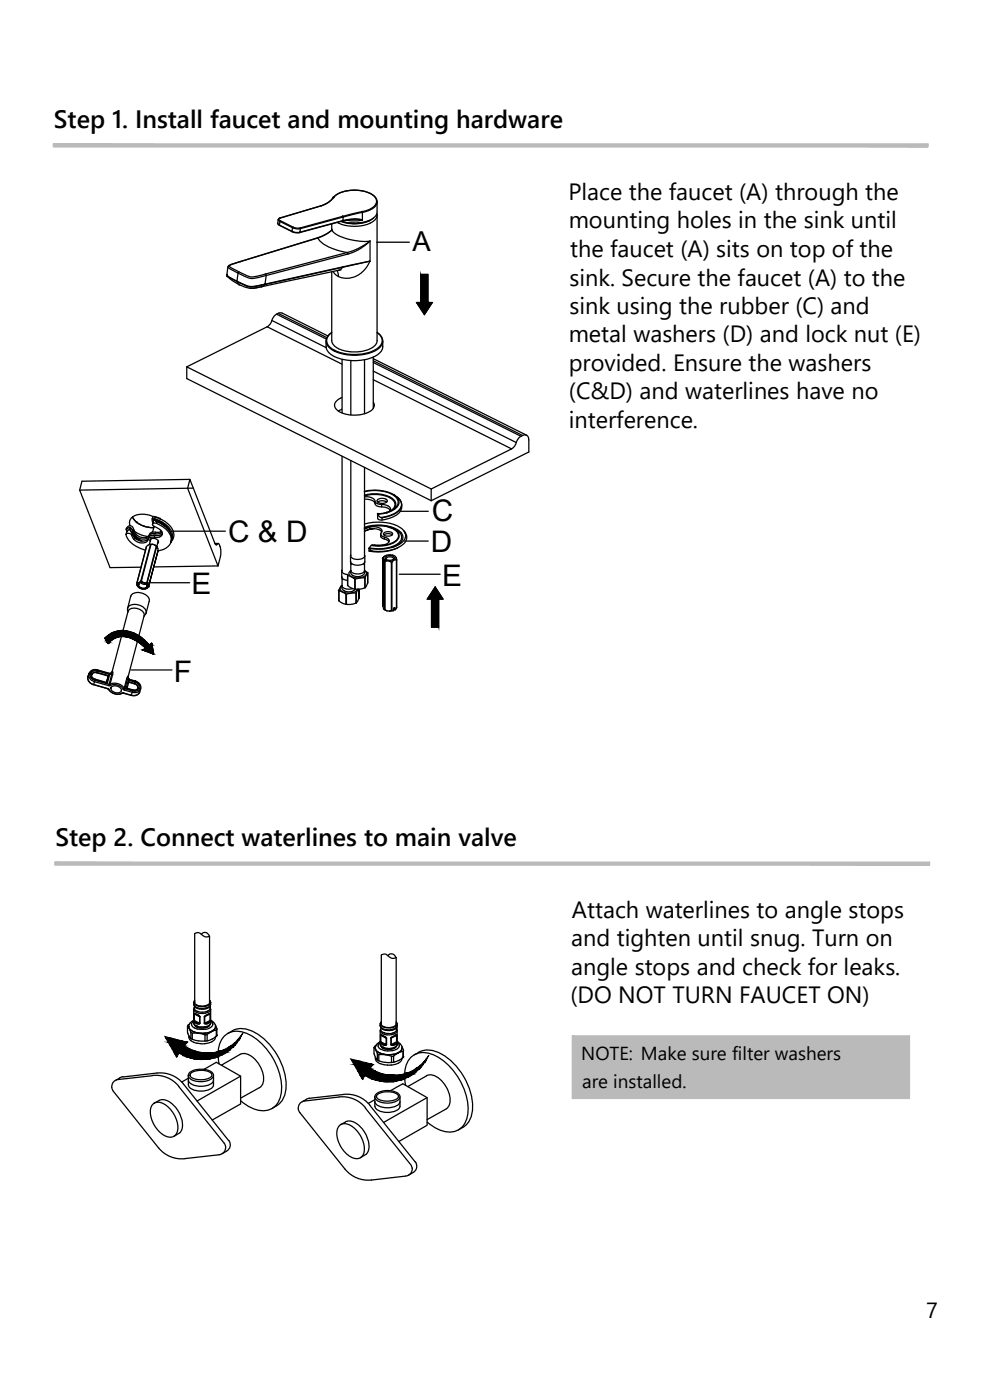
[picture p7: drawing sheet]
<svg xmlns="http://www.w3.org/2000/svg" width="148mm" height="210mm" viewBox="0 0 148 210" stroke-linecap="round" stroke-linejoin="round" font-family="sans-serif">
<!-- layer: 0 -->
<g fill="#bababa" stroke="#bababa" stroke-width=".15">
<path d="M8 21.6l131 .4v-.4zM8 21.6l131 .4h-131z"/>
<path d="M8.2 129.3l131.1 .4v-.4zM8.2 129.3l131.1 .4h-131.1z"/>
<path d="M85.7 155.3l50.5 9.4v-9.4zM85.7 155.3l50.5 9.4h-50.5z"/>
</g>
<path d="M8 21.6h131v.4h-131zM8.2 129.3h131.1v.4h-131.1zM85.7 155.3h50.5v9.4h-50.5z" fill="none" stroke="#bababa" stroke-width=".19"/>
<g fill="#000" stroke="#000" stroke-width=".15">
<path d="M62.4 45.4h2.4l-1.2 1.8zM18.1 94.5h.5zM21.8 97.2h1.1zM22.6 96.5h.1zM22.9 98h.1zM65.2 88l1.2 1.8h-2.4zM24.7 155.4l1.1 .3h-1zM26.4 158.4h.1zM29 158.7h2.6l-.4 .1zM36.4 154.8l-.4 .6zM52.5 158.8l1.1 .2h-.9zM64.3 158.2l-.4 .6z"/>
<path d="M54.3 161.8h.1zM56.8 162.1h2.6l-.3 .1z"/>
<path d="M63 41.1l1.1 4.3v-4.3zM63 41.1l1.1 4.3h-1.1z"/>
<path d="M16.2 96.4h.1zM16.2 96.4v.1z"/>
<path d="M16.1 96.3l.2 .1v-.1zM16.1 96.3l.2 .1z"/>
<path d="M16.1 96.3h.3zM16.1 96.3h.2z"/>
<path d="M15.9 96l.5 .3 .3-.3zM15.9 96l.5 .3h-.3z"/>
<path d="M15.9 96h.9zM15.9 96h.8z"/>
<path d="M15.8 95.8l1 .2 .2-.2zM15.8 95.8l1 .2h-.9z"/>
<path d="M15.7 95.7h1.4zM15.7 95.7l1.3 .1zM15.8 95.8h1.2zM15.8 95.8h1.2z"/>
<path d="M15.7 95.7h1.5zM15.7 95.7h1.5zM15.7 95.7h1.5zM15.7 95.7h1.5z"/>
<path d="M15.7 95.7h1.5zM15.7 95.7h1.4z"/>
<path d="M15.7 95.7h1.6zM15.7 95.7h1.5z"/>
<path d="M15.8 95.6h1.6zM15.8 95.6l1.5 .1h-1.6z"/>
<path d="M15.9 95.6h1.6zM15.8 95.6h1.6z"/>
<path d="M15.9 95.5h1.8zM15.9 95.6h1.6z"/>
<path d="M16 95.4h2.1zM16 95.4h2.5z"/>
<path d="M16 95.4h2.1zM16 95.4l1.7 .1h-1.8z"/>
<path d="M18.1 94.5l.9 .1zM17.7 94.6h1.3z"/>
<path d="M17.7 94.6h1.3zM17.7 94.6h1.3z"/>
<path d="M17.7 94.6l1.8 .1-.5-.1zM17.3 94.7l.4-.1 1.8 .1z"/>
<path d="M17.3 94.7h2.2zM17.2 94.7h2.3z"/>
<path d="M17.2 94.7l2.7 .1-.4-.1zM16.9 94.8l.3-.1 2.7 .1z"/>
<path d="M16.9 94.8l3.1 .1zM16.8 94.9h3.2z"/>
<path d="M16.8 94.9l3.5 .1-.3-.1zM16.6 95l.2-.1 3.5 .1z"/>
<path d="M16.6 95l3.7 .1zM16.5 95.1h3.8z"/>
<path d="M16.5 95.1l4.1 .1-.3-.1zM16.3 95.2l.2-.1 4.1 .1z"/>
<path d="M16.3 95.2h4.3zM16.3 95.2h4.3z"/>
<path d="M16.3 95.2l4.5 .2-.2-.2zM16.1 95.4l.2-.2 4.5 .2z"/>
<path d="M16.1 95.4h4.8zM16 95.4h4.9z"/>
<path d="M18.5 95.4l2.5 .1zM18.5 95.4l2.5 .1z"/>
<path d="M18.7 95.5h2.3zM18.7 95.5h2.3z"/>
<path d="M18.8 95.5h2.3h-.1zM18.8 95.5h2.3z"/>
<path d="M19.2 95.5l2.1 .1-.2-.1zM19.2 95.5l2.1 .1h-1.8z"/>
<path d="M19.5 95.6l1.8 .1zM19.5 95.6l1.8 .1z"/>
<path d="M19.6 95.7l1.8 .1-.1-.1zM19.6 95.7l1.8 .1h-1.5z"/>
<path d="M19.9 95.8l1.7 .1-.2-.1zM19.9 95.8l1.7 .1h-1.5z"/>
<path d="M20.1 95.9h1.5zM20.1 95.9h1.5z"/>
<path d="M20.2 95.9l1.6 .2-.2-.2zM20.2 95.9l1.6 .2h-1.3z"/>
<path d="M20.5 96.1l1.3 .1zM20.5 96.1l1.3 .1z"/>
<path d="M20.5 96.2l1.5 .1-.2-.1zM20.5 96.2l1.5 .1h-1.2z"/>
<path d="M20.8 96.3l1.2 .1zM20.8 96.3l1.2 .1z"/>
<path d="M20.9 96.4l1.3 .1-.2-.1zM20.9 96.4l1.3 .1h-1.1z"/>
<path d="M21.1 96.5l1.1 .1zM21.1 96.5l1.1 .1z"/>
<path d="M21.1 96.6l1.2 .1-.1-.1zM21.1 96.6l1.2 .1h-1z"/>
<path d="M21.3 96.7l1.1 .1zM21.3 96.7l1.1 .1z"/>
<path d="M22.6 96.5l.2 .1zM22.5 96.6l.1-.1 .2 .1z"/>
<path d="M22.5 96.6h.3zM22.5 96.6h.3z"/>
<path d="M22.5 96.6l.3 .1zM22.4 96.7l.1-.1 .3 .1z"/>
<path d="M22.4 96.7h.4zM22.4 96.7h.4z"/>
<path d="M22.4 96.7l.4 .1zM22.4 96.7l.4 .1z"/>
<path d="M21.4 96.8h1.4zM21.4 96.8h1.4z"/>
<path d="M21.4 96.8l1.4 .1zM21.4 96.8l1.4 .1z"/>
<path d="M21.5 96.9l1.3 .1v-.1zM21.5 96.9l1.3 .1h-1.1z"/>
<path d="M21.7 97l1.1 .1v-.1zM21.7 97l1.1 .1h-1.1z"/>
<path d="M21.7 97.1l1.2 .1zM21.7 97.1l1.2 .1zM21.8 97.2h1.1zM21.8 97.2h1.1z"/>
<path d="M21.8 97.2h1.1zM21.8 97.2h1.1zM21.8 97.2h1.1z"/>
<path d="M21.8 97.2h1.1zM21.8 97.2h1.1z"/>
<path d="M21.7 97.2l1.2 .1v-.1zM21.6 97.3l.1-.1 1.2 .1z"/>
<path d="M21.6 97.3h1.3zM21.6 97.3h1.3z"/>
<path d="M21.6 97.3l1.3 .1zM21.5 97.4h1.4z"/>
<path d="M21.5 97.4h1.4zM21.5 97.4h1.4z"/>
<path d="M21.4 97.4l1.5 .1zM21.4 97.4l1.5 .1zM21.4 97.5h1.5zM21.4 97.5h1.5z"/>
<path d="M21.4 97.5h1.5zM21.4 97.5h1.5z"/>
<path d="M21.5 97.5h1.4zM21.5 97.5h1.4z"/>
<path d="M21.5 97.5l1.4 .1zM21.5 97.5l1.4 .1z"/>
<path d="M21.7 97.6h1.2zM21.7 97.6h1.2z"/>
<path d="M21.8 97.6l1.1 .1zM21.8 97.6l1.1 .1z"/>
<path d="M21.9 97.7l1.1 .1-.1-.1zM21.9 97.7l1.1 .1h-.6z"/>
<path d="M22.4 97.8h.6zM22.4 97.8h.6z"/>
<path d="M22.4 97.8l.6 .1v-.1zM22.4 97.8l.6 .1z"/>
<path d="M22.7 97.9l.3 .1zM22.7 97.9l.3 .1z"/>
<path d="M22.8 98h.2zM22.8 98h.2z"/>
<path d="M22.9 98h.1zM22.9 98h.1zM22.9 98h.1z"/>
<path d="M64.6 89.8l1.1 4.2v-4.2zM64.6 89.8l1.1 4.2h-1.1z"/>
<path d="M24.8 155.7l3.3 .6-2.3-.6zM24.8 155.7l3.3 .6h-2.9z"/>
<path d="M26.1 157.9l.4 .5 .3-.5zM26.1 157.9l.4 .5z"/>
<path d="M25.5 156.8l3 .5-.9-.5zM25.5 156.8l3 .5h-2.7z"/>
<path d="M25.2 156.3l2.4 .5 .5-.5zM25.2 156.3l2.4 .5h-2.1z"/>
<path d="M25.8 157.3l3.6 .3-.9-.3zM25.8 157.3l3.6 .3h-3.4z"/>
<path d="M29 158.7l2.2 .1zM29.6 158.8h1.6z"/>
<path d="M26 157.6l4.4 .2-1-.2zM26 157.6l4.4 .2h-4.3z"/>
<path d="M26.1 157.8l5.3 .1zM26.1 157.8l5.3 .1z"/>
<path d="M28.4 158.6l3.2 .1 .7-.1zM28.4 158.6l3.2 .1h-2.6z"/>
<path d="M27.9 158.4l4.4 .2 .4-.2zM27.9 158.4l4.4 .2h-3.9z"/>
<path d="M27.3 158.1l5.4 .3 .7-.3zM27.3 158.1l5.4 .3h-4.8z"/>
<path d="M26.8 157.9l6.6 .2 .3-.2zM26.8 157.9l6.6 .2h-6.1z"/>
<path d="M26.1 157.9h7.7zM26.1 157.9h7.6z"/>
<path d="M32.4 157.7l1.4 .2 .2-.2zM31.4 157.9l1-.2 1.4 .2z"/>
<path d="M33.1 157.5l.9 .2 .3-.2zM32.4 157.7l.7-.2 .9 .2z"/>
<path d="M33.4 157.5h1zM33.1 157.5h1.2z"/>
<path d="M34.3 157l.1 .5 .5-.5zM33.4 157.5l.9-.5 .1 .5z"/>
<path d="M34.6 156.8l.3 .2 .3-.2zM34.3 157l.3-.2 .3 .2z"/>
<path d="M35.1 156.4l.1 .4 .3-.4zM34.6 156.8l.5-.4 .1 .4z"/>
<path d="M35.6 155.8l-.1 .6 .4-.6zM35.6 155.8l-.1 .6h-.4z"/>
<path d="M35.8 155.7l.1 .1 .1-.1zM35.6 155.8l.2-.1 .1 .1z"/>
<path d="M36 155.4v.3l.1-.3zM36 155.4v.3h-.2z"/>
<path d="M52.7 159l3.2 .6-2.3-.6zM52.7 159l3.2 .6h-2.9z"/>
<path d="M53 159.6l2.4 .5 .5-.5zM53 159.6l2.4 .5h-2.1z"/>
<path d="M62.9 159.7l.1 .4 .3-.4zM62.5 160.1l.4-.4 .1 .4z"/>
<path d="M63.5 159.2l-.2 .5 .4-.5zM63.5 159.2l-.2 .5h-.4z"/>
<path d="M63.7 159v.2l.1-.2zM63.5 159.2l.2-.2v.2z"/>
<path d="M63.9 158.8l-.1 .2 .1-.2zM63.9 158.8l-.1 .2h-.1z"/>
<path d="M54 161.3l.4 .5 .3-.5zM54 161.3l.4 .5z"/>
<path d="M53.3 160.1l3 .5-.9-.5zM53.3 160.1l3 .5h-2.7z"/>
<path d="M53.6 160.6l3.7 .4-1-.4zM53.6 160.6l3.7 .4h-3.5z"/>
<path d="M56.8 162.1l2.3 .1zM57.4 162.2h1.7z"/>
<path d="M53.8 161l4.5 .2-1-.2zM53.8 161l4.5 .2h-4.4z"/>
<path d="M53.9 161.2h5.4zM53.9 161.2h5.4z"/>
<path d="M56.2 161.9l3.2 .2 .8-.2zM56.2 161.9l3.2 .2h-2.6z"/>
<path d="M55.7 161.8l4.5 .1 .3-.1zM55.7 161.8l4.5 .1h-4z"/>
<path d="M55.1 161.5l5.4 .3 .7-.3zM55.1 161.5l5.4 .3h-4.8z"/>
<path d="M54.7 161.3l6.5 .2 .4-.2zM54.7 161.3l6.5 .2h-6.1z"/>
<path d="M54 161.2h7.6zM54 161.2l7.6 .1z"/>
<path d="M60.3 161.1l1.3 .1 .2-.1zM59.3 161.2l1-.1 1.3 .1z"/>
<path d="M61 160.9l.8 .2 .4-.2zM60.3 161.1l.7-.2 .8 .2z"/>
<path d="M61.2 160.8h1.1zM61 160.9h1.2z"/>
<path d="M62.1 160.3l.2 .5 .5-.5zM61.2 160.8l.9-.5 .2 .5z"/>
<path d="M62.5 160.1l.3 .2 .2-.2zM62.1 160.3l.4-.2 .3 .2z"/>
<circle cx="49.9" cy="29.6" r=".08"/>
<circle cx="51.3" cy="32.4" r=".08"/>
<circle cx="51.4" cy="33.1" r=".08"/>
<circle cx="34" cy="41.2" r=".08"/>
<circle cx="34" cy="41.4" r=".08"/>
<circle cx="35.8" cy="42.7" r=".08"/>
<circle cx="39.7" cy="42.6" r=".08"/>
<circle cx="20.5" cy="78.3" r=".08"/>
<circle cx="23" cy="78" r=".08"/>
<circle cx="24" cy="77.8" r=".08"/>
<circle cx="24.6" cy="78.8" r=".08"/>
<circle cx="55" cy="79" r=".08"/>
<circle cx="56.6" cy="77" r=".08"/>
<circle cx="58" cy="76.9" r=".08"/>
<circle cx="58.4" cy="79" r=".08"/>
<circle cx="59.1" cy="74.2" r=".08"/>
<circle cx="60.7" cy="79.9" r=".08"/>
<circle cx="20.6" cy="87.7" r=".08"/>
<circle cx="25.6" cy="81.2" r=".08"/>
<circle cx="50.8" cy="88.5" r=".08"/>
<circle cx="53.8" cy="89.7" r=".08"/>
<circle cx="55.3" cy="82.2" r=".08"/>
<circle cx="57.4" cy="83.7" r=".08"/>
<circle cx="16.6" cy="101" r=".08"/>
<circle cx="16.6" cy="103.1" r=".08"/>
<circle cx="16.8" cy="100.8" r=".08"/>
<circle cx="19.3" cy="101.8" r=".08"/>
<circle cx="29.7" cy="152.3" r=".08"/>
<circle cx="32.5" cy="155.2" r=".08"/>
<circle cx="57.4" cy="157" r=".08"/>
<circle cx="57.7" cy="155.5" r=".08"/>
<circle cx="59.3" cy="155.2" r=".08"/>
<circle cx="60.4" cy="158.4" r=".08"/>
</g>
<g fill="none" stroke="#000" stroke-width=".19">
<path d="M36 39.2l-1.3 .4-.4 .2-.2 .2M36 39.2l-1.5 .5-.2 .2 .1 .1a12.3 12.3 0 0 0 3.3 1.5l2.1-.4M41.6 33.5l.3 .3M41.6 33.5l.3 .3 1.9 .9M41.7 32.9l.2 .3M41.7 32.9l-.1 .6M41.9 33.2v.6l1.9 .9M41.9 33.2l1.9 .9M42 32.7l-.3 .2M42 32.7h.1M42 32.7l-.2 .2 .2 .2M42 33.1l-.1 .1"/>
<path d="M42 33.1l1.9 1M43.8 34.7h.1M43.8 34.7l.7 .2h.4M43.8 34.7l.5 .2 .6-.1M43.8 34.1l.8 .2h.4v-.1M43.8 34.1v.6M43.9 34.1l.5 .1h.6M43.9 34.1h-.1M44.9 34.8h.1M44.9 34.8v.1M47.6 35.7l1.5-.7 .6-.5a5.1 5.1 0 0 1-2.1 1.2zM48.1 30.9h.1"/>
<path d="M48.1 30.9l-6.1 1.8M49.7 34.3v.2M49.7 33.6v.9M49.7 34.5a3.2 3.2 0 0 0 2.1 1.3l2.1 .4 1.5-.1M49.8 34.5h.1M49.9 29.6a3.6 3.6 0 0 1-1.8 1.3l-6.1 1.8M49.9 29.6h.1M50 29.7a3.7 3.7 0 0 1-1.8 1.2M50 29.6h.1M50 29.6h-.1a5.1 5.1 0 0 1 5.3-.7 1.66 1.66 0 0 1 1.3 1.3M50 29.6a4.9 4.9 0 0 1 5-.8 1.53 1.53 0 0 1 1.4 1.5 2.5 2.5 0 0 1-2.1 1.4v.1M50 29.6h-.1"/>
<path d="M51.3 32.4l.1 .1zM51.4 32.5l-6.4 1.8-.1 .5M51.4 32.5h.1M51.4 32.5v.6l-6.5 1.7M51.9 33l.7 .1 1.7-.1M52 37.9l.1 .2M52 37.9a6.7 6.7 0 0 1-4.2-2l-.2-.2-11.6 3.5M52 37.9l-12.2 3.2M52.1 38.1l-12.2 3.2-.2 1.3M52.4 33.4h.1M52.5 33.4l.6 .1M53.1 32.9l-1.7 .2-6.5 1.8"/>
<path d="M53.2 32.9l1.1 .1M53.6 33.5h-.5M54.3 33.4h-.7M54.3 31.8l-.1-.1-1.8 .4-7.4 2.1M54.3 31.8l-2.9 .7M54.3 31.7h-.1M54.3 33a4.6 4.6 0 0 0-2.9 .1M54.3 31.8v1.2M54.3 31.8h.1M55.3 33.1a6 6 0 0 1-4.1 .1M55.3 33.1a5.7 5.7 0 0 1-4.1 .1M55.3 33h.1"/>
<path d="M55.4 39.2a3.6 3.6 0 0 1-4.7 2.3M55.4 36.1a9.3 9.3 0 0 1-3.4 1.8M55.4 36.1l-1.7 1.4-1.6 .6M55.4 39.2l-4.1 .9-.3 .3-.4 .1M55.4 39.2l-4 .8M55.4 36.1v3.1M56 32.7a5.2 5.2 0 0 1-4.9 .5M56.4 36.3h4.9M56.5 32v.2M56.5 32.2a2.17 2.17 0 0 1-2 1.6h-.2a6.1 6.1 0 0 1-3.8-.4M56.5 30.2v1.6a1.53 1.53 0 0 1-1.2 1.3M56.5 30.2a2.02 2.02 0 0 1-1.8 1.6h-.4"/>
<path d="M56.5 32.2v18.9a2.12 2.12 0 0 1-2 1.5 4.9 4.9 0 0 1-4.6-1l-.2-.4v-10.5M28 55v1.8l36.6 18.3M28 55l36.6 18.3M34 41.2v.2M34 41.2l.1 .2 1.4 .8M34 41.4l.8 .6 1 .7M34 41.4l1.5 .8M34.1 40l.4 .3 1.2 .7 .1-.2M34.1 40l-.1 1.2M35.5 42.2l1.9 .8h.5l1.8-.3M35.5 42.2l.3 .5M35.5 42.2l1.9 .7h.6l1.7-.3"/>
<path d="M35.5 42.2h.1M35.8 42.7a3.6 3.6 0 0 0 3.4 .3M39.2 43h.1M39.2 43l-1.1 .2h-.7M39.7 42.6v.1M39.8 41.1l.1 .2-1.1 .3a2.69 2.69 0 0 1-2.6-.4l-.5-.2-.2 1.2M40 49l-12 6M40 49l11.2 5.6M40.7 48l8.2 4.1M41.4 47.1l-.3 .3-.4 .6a1.57 1.57 0 0 1-.7 1M41.4 47.1l7.5 3.7M41.7 47l.6-.1 6.8 3.5"/>
<path d="M41.7 47l-.3 .1M41.7 47l7.3 3.6M48.9 51.1a2.19 2.19 0 0 0 1.7 1.7 6.7 6.7 0 0 0 6.3-.7l.3-.5 .1-.5M48.9 51.1v.9a2.08 2.08 0 0 0 1.7 1.7 6.7 6.7 0 0 0 6.3-.8l.4-.8v-1M48.9 51.1a1.63 1.63 0 0 1 .8-1.3 1.4 1.4 0 0 0-.7 1.4 1.4 1.4 0 0 0 1 1.2l.1 .1M49.9 40.7l.3 .4 .5 .4M50.2 52.5h.1M50.5 40.5l.2 1M51.1 40.5l-11.9 2.5 .5-.3M51.2 59.6a1.25 1.25 0 0 0-1 1.5 3.3 3.3 0 0 0 3.3 1.1 2.77 2.77 0 0 0 2.5-1.2l.1-.4-.2-.3M51.2 53.9v8M51.4 40l-11.7 2.7"/>
<path d="M51.4 40l-11.7 2.6M52.6 54.1v8.1M54.6 53.9v8.1M55.9 53.5v7.7M55.9 56.9l20.7 10.4M55.9 55.6l21.4 10.8M55.9 54.3l22.2 11.1M55.9 54.1l22.4 11.2M55.9 53.8l23 11.4M57.3 51.1a1.63 1.63 0 0 0-.8-1.3 1.37 1.37 0 0 1 .8 1.3 1.37 1.37 0 0 1-1 1.3 7.2 7.2 0 0 1-6.1 .1M63 41.1h1.1v4.3h.7l-1.2 1.8-1.2-1.8h.6zM11.9 73.5l4.6 11.6 4.6-.1"/>
<path d="M18.9 79.3a.58 .58 0 0 1 .7-.5 .58 .58 0 0 1 .5 .7 1.41 1.41 0 0 0 2.3 .8v-.1M18.9 79.3l.1 .4M18.9 79.3h.1M19.4 79.1v.3M19.4 79.1a.42 .42 0 0 0-.4 .6M19.4 79.1h.1M19.5 78.8h.1M19.8 79.4l.1 .1M19.8 79.4a2 2 0 0 0 1.4 1.7M19.8 79.4l-.3-.3 .2 .6M19.8 80l-.1 .3M19.9 79.5l.1 .1a1.5 1.5 0 0 0 2.2 1l.2-.3"/>
<path d="M19.9 79.5a2.1 2.1 0 0 0 1.4 1.6M20.1 77.9l-.2-.4a3.4 3.4 0 0 0 3.2 1.6h-.8M20.1 79.5l-.1 .2M20.1 77.9h.1M20.1 77.9l.9 .7M20.1 79.6a4.1 4.1 0 0 0 2.1 .8M21 78.6l1.2 .5M22.3 79v.1M22.8 77.8l.1 .5M22.8 77.8a3.8 3.8 0 0 1 2.3 1.4M22.8 77.7a3.4 3.4 0 0 1 2.7 2.1M22.8 77.7l.3 .1"/>
<path d="M22.8 77.7v.1M22.9 78.6v.2l.2 .1a1.47 1.47 0 0 1 1.2 1.2 1.12 1.12 0 0 1-1.4 .4l-.3 .1-.4 .3M22.9 78.2h.1M22.9 78.3h.1M22.9 77.4a2.88 2.88 0 0 0-3.3 .4l-.2 .6 .1 .4M23 78l-.1 .6M23 78l.5 .2M23 78l.9 .3 .7 .5M23.1 77.9v.1M23.1 77.4l.5 .2M23.1 77.4l-.2 .1-.1 .3M23.1 77.8a3.6 3.6 0 0 1 2.7 2.4l-.1 .8"/>
<path d="M23.1 78.9l-.2 .9M23.1 78.9h.1M23.1 78l.8 .3 .7 .5M23.3 79.8l-.1 .2M23.4 78.1l1.2 .7M23.4 78.5a3 3 0 0 1 2.3 2.5l-.1 .2M23.4 78.5l-.3-.1-.2 .2M23.5 78.2a3 3 0 0 1 2.2 2.5v.3M23.5 78.2l-.1 .3M23.6 77.6a3.3 3.3 0 0 1 2.5 2.7l-.2 .5-.3 .5M23.6 77.6l-.5 .2M23.6 77.6l.4 .2"/>
<path d="M24.1 79.7l-.4 .1a1.18 1.18 0 0 0-1.3 .3v.2M24.1 79.5v.2M24.2 79.7h-.1M24.3 79.8a1.64 1.64 0 0 1-1.4 .2l-.4 .1-.1 .2M24.3 80a1.44 1.44 0 0 1-1.4 .3l-.5 .1-.2 .5M24.6 78.8a2.09 2.09 0 0 1 1.1 2.2M24.6 78.8l.2 .1M25.8 79.6h8M28.4 71.9l-16.1 .3-.4 1.3M29 73.2l-17.1 .3M51.2 61.4l-.5 .2M51.2 68.4v17.2"/>
<path d="M52.6 69.1v14.2M54.6 78.6a6.7 6.7 0 0 1 5.7 .7l.2 .3M54.6 79.3a4.7 4.7 0 0 1 4.9 .4 .95 .95 0 0 1-.5 1.6 4.9 4.9 0 0 1-3.2 .4M54.6 79.1a5.8 5.8 0 0 1 5.4 .7l.1 .1M54.6 73.7a6.1 6.1 0 0 1 4.5 .5M54.6 73.7a5.1 5.1 0 0 1 4.8 .9 1.19 1.19 0 0 1-.7 1.9l-.9 .3-1.2 .2M54.6 74.2a4.7 4.7 0 0 1 4.5 .8 .95 .95 0 0 1-.3 1.4M54.6 74.9a1.36 1.36 0 0 1 1.6 .6 .95 .95 0 0 0 1.1 .5l.8 .2 .3 .3M54.6 74.5a1.32 1.32 0 0 1 1.6 .6 .95 .95 0 0 0 1.1 .5 1.01 1.01 0 0 1 1.2 .8l-.2 .3M54.6 74.4a4.3 4.3 0 0 1 4.4 .8 .98 .98 0 0 1-.5 1.4M54.6 70.1v13.2M55.2 79a5.9 5.9 0 0 1 3.2 .1"/>
<path d="M55.2 79l-.6 .2M55.4 79.1a1.5 1.5 0 0 1 1.8 .5l-.2 .5M55.4 79.1l-.8 .2M55.4 79.1v.2M56 79.3l-1.4 .3a2.15 2.15 0 0 1 2.6 .1M56.2 75.1v.4M56.6 74.9a1.05 1.05 0 0 1 1.4 .2 .95 .95 0 0 1-1.5 0zM56.6 75.3a1.19 1.19 0 0 1 1.3 0M56.6 77h.1M56.6 77v.1M56.6 77.1l.2 .3 .4 .2M57.2 75.6v.4"/>
<path d="M57.2 77.6v.4M57.5 79.9a.79 .79 0 0 1 1.3 .2 .79 .79 0 0 1-1.3-.1zM58.3 79h.1M58.4 74.5h.1M58.4 79.1l.9 .3 .7 .6M58.4 79.1l.8 .3 .4 .4M59.1 74.2a1.18 1.18 0 0 1 .7 1.2 1.18 1.18 0 0 1-.8 1 5.5 5.5 0 0 1-2.4 .7M59.1 74.2l.3 .3M59.4 74.5a1.48 1.48 0 0 1 .8 1.2M59.4 74.5l.2 .1M59.6 79.8a1.09 1.09 0 0 1-.7 1.6 5.8 5.8 0 0 1-3.3 .4M59.6 74.6a1.28 1.28 0 0 1-.3 2.2l-.9 .5-1.3 .3"/>
<path d="M59.6 79.8h.1M60 79.9v.1M60 80a1.22 1.22 0 0 1-.9 1.8 6.4 6.4 0 0 1-3.7 .3M60 76.7h4.2M60.1 79.9a1.28 1.28 0 0 1-.8 1.9l-.6 .3M60.2 79.9h.1M60.2 75.7v.3a1.92 1.92 0 0 1-1.6 1.6l-.9 .3h-.8l-.3-.2v-.7M60.2 75.7a2.1 2.1 0 0 1-1.8 1.7l-1.2 .2M60.5 79.6a1.4 1.4 0 0 1-.6 2.3 7.1 7.1 0 0 1-4.1 .7M60.5 79.6a1.37 1.37 0 0 1-.8 2.1l-1 .4M64.6 73.3v1.8M76.6 67.3l-12 6"/>
<path d="M78.1 65.4h-.1a3.6 3.6 0 0 0-1 1.6l-.4 .3M78.3 65.3l-.2 .1M78.9 65.2l.3 .6v2l-14.6 7.3M78.9 65.2l-.6 .1M15.7 95.7a3.8 3.8 0 0 1 5.3-.2l.7 .5 .7 .8 .3-.4 .3 1.7-1.6-.6 .4-.3a4.6 4.6 0 0 0-4.1-1.7 2.86 2.86 0 0 0-1.5 1zM18.9 80.1a3.5 3.5 0 0 0 2.7 2.3l.2 .1M18.9 80.1l.1-.4 .2-.2a.23 .23 0 0 1 .3-.1 .23 .23 0 0 1 .1 .3l.1 .1a1.57 1.57 0 0 0 2.5 1v-.1M18.9 80.1a.55 .55 0 0 1 .6-.1 .55 .55 0 0 1 .3 .5 1.48 1.48 0 0 0 2.3 .6l.1-.2M19.1 91.2l.5-1.8a1.42 1.42 0 0 1 2-.3 1 1 0 0 1 .8 1l-.5 1.8M19.1 91.2l.1 .6M19.1 91.2a1.5 1.5 0 0 1 2.2-.3 1.01 1.01 0 0 1 .6 1M19.8 80.1l.5 .5 .8 .5"/>
<path d="M20.1 80.9l.1-.3 .3 .3M20.4 80.1l-.1 .2M20.5 87.4l.1 .3M20.5 87.4h.1M20.5 87.4h.2M20.6 87.7h.1M20.6 87.9l.3 .3 .4 .1h.4l.3-.1M20.6 87.9h.1M20.7 87.4l-.1 .3M20.7 87.7l-.1 .2M20.7 87.6h.1M20.7 87.7h-.1"/>
<path d="M20.8 87.5v.1M20.8 87.5l-.1 .2M20.8 87.6v.3M20.9 87.3h.5M20.9 87.3l-.2 .1M21.1 87.3l-.4 .2-.1 .2M21.1 87.1l-.2 .2M21.1 87.1h.1M21.2 87.1l.2 .2M21.2 87.5l-.1-.2 .2 .2 .3 .1M21.4 87.3l.3 .1M21.7 87.6h-.1"/>
<path d="M21.7 87.4l.4 .3M21.8 87.5l-.2 .1M21.8 87.5l-.1 .1M21.9 87.5v.1M21.9 87.6a.7 .7 0 0 0-1.2 0v.1M21.9 87.6v.1M21.9 87.6l.2 .1M21.9 87.6h.1M21.9 91.9l-.3 .5M21.9 82l-1.4 5.4M22 87.6v.2M22 87.4h.1"/>
<path d="M22 87.4h-.3M22 87.8a.7 .7 0 0 1-1.2 .1h-.1a.82 .82 0 0 0 1.4 0M22 87.8l.1 .1M22 87.4l.1 .3M22.1 87.9h.1M22.1 87.7h.1M22.1 87.6h.1M22.2 87.9l-.2 .3M22.2 87.9v.1M22.2 87.6l-.1-.1v.2M22.2 87.6l-.1 .3M22.2 88l-.2 .2"/>
<path d="M22.2 88h.1M22.3 87.4h6.1M22.4 81.6l-.5 .4M22.4 81.6l.1 .1M22.5 81.2a.41 .41 0 0 1 .1-.5 .41 .41 0 0 1 .5 0 .5 .5 0 0 1 .5 .2 .5 .5 0 0 1 0 .6M22.5 81.7h.1M22.5 80.8l.1 .1M22.5 81.7l-1.4 5.4M22.6 80.8l-.2 .8M22.6 81.7l-1.4 5.4M22.9 81.6h-.5M22.9 81.6l-.3 .1"/>
<path d="M22.9 80.3h.6M22.9 81.6l.3 .1M23.2 80.3l-.1 .3M23.2 81.7l.4 .3M23.2 81.7l.2 .2M23.4 81.9l.1 .1M23.4 81.9l-1.4 5.5M23.5 82h.1M23.5 82l-1.5 5.4M23.6 82l.1 .5-1.5 5.5 1.5-5.5M23.7 81.1l-.2 .8M23.7 81.2h.1"/>
<path d="M25.6 81.2a2.17 2.17 0 0 1-1.9 1.4M25.6 81.2h.1M25.7 81l-.1 .2M25.7 81v.1M32.2 81.5h.5M32.3 81.6h.2M32.5 81.6l-.1 .1-.2-.2-3.8-9.6-.3 1.3 4.6 11.7M32.5 81.6l.2-.1a2.23 2.23 0 0 1 .3 2l-.3 1.4M32.7 84.9l-9.7 .1M50.8 88.5l1 .6M50.8 88.5v1.6M50.8 90.1a2.36 2.36 0 0 0 2.5 .3"/>
<path d="M50.8 88.6v1.5M51.2 86.5h.1M51.2 86.5l.2 .4M51.2 86.5a.85 .85 0 0 0 .9 .5M51.2 85.6a.81 .81 0 0 0 .9 .5M51.2 85.6v.9M51.2 87.8a.51 .51 0 0 0-.2 .6 .51 .51 0 0 0 .5 .4 1.83 1.83 0 0 0 2.1-.5M51.2 87.8a.82 .82 0 0 0 1.2 .9h.4l.4-.4M51.2 85.5v.1M51.2 87.8a1.22 1.22 0 0 0 1.6 .4M51.2 86.7v1.1M51.3 87.8l-.3 .2-.2 .5"/>
<path d="M51.8 89.1h.1M51.8 89.1v1.5M51.9 89.1v1.5M52.1 87.8a2.39 2.39 0 0 0 2.6 .3M52.1 86.3v1.5M52.5 84.2l.2 .4M52.5 83.3a1.34 1.34 0 0 0 2.2 0M52.5 83.3v.9M52.5 84.2h.1M52.5 85.6a.5 .5 0 0 0-.2 .6 .5 .5 0 0 0 .5 .3 1.67 1.67 0 0 0 2.1-.5l-.3-.4M52.6 85.6a.77 .77 0 0 0 .9 .9 .86 .86 0 0 0 1.1-.9M52.6 83.2l-.1 .1"/>
<path d="M52.6 84.4v1.1a1.29 1.29 0 0 0 2 0M52.6 85.5v.1M53.1 86.8h.1M53.1 86.8l-1-.5v1.5M53.1 86.8v1.5M53.2 86.8v1.5M53.3 88.9v1.5M53.4 90.4h-.1M53.4 88.9l-1.5 .2M53.4 88.9v1.5M53.6 88.3l-.2 .6M53.8 88.3v1.4v-1.4"/>
<path d="M53.8 89.7l-.4 .7M54.6 83.2l.1 .1M54.6 85.5l.5 .4M54.6 84.4v1.1M54.6 85.5v.1M54.6 85.6h.1M54.7 84.2l-.2 .4M54.7 84.2a1.35 1.35 0 0 1-2.2 0M54.7 83.3v.9M54.7 86.6v1.5M54.7 88.1h.1M54.7 86.6l-1.5 .2"/>
<path d="M55.1 87.4l-.4 .7M55.1 85.9l-.4 .7M55.1 85.9v1.5M55.1 87.4h.1M55.1 85.9h.1M55.3 82.6h.5M55.3 82.2h.1M55.4 82.1l-.1 .1M55.4 82.2l.2 .3 .2 .1M55.6 81.8l-.2 .3M55.8 81.7l-.2 .1M57 80.1a1.01 1.01 0 0 0 .9 .6 .49 .49 0 0 1 .4 .5 .49 .49 0 0 1-.5 .4l-.5 .1"/>
<path d="M57 80.1v.3a.96 .96 0 0 0 .9 .5l.4 .3M57.3 81.7h-1.5M57.4 83.7v7.2zM57.4 90.9l.1 .5M57.4 83.7l.1 .2M57.5 83.5l-.1 .2M57.5 83.5l.4-.3h.6l.5 .1 .4 .3M57.5 91.4l.5 .2M57.5 83.9l.1 .3M57.5 83.9l.5 .2M57.5 80.2a1.05 1.05 0 0 1 1.2 0M57.6 80.5v.3"/>
<path d="M57.6 91.3l-.1 .1M57.6 84.2h.1M57.6 91.3l.1 .1M57.6 84.2v7.1M57.7 91.4l.3 .2M57.7 84.2v7.2M57.7 83.5a.85 .85 0 0 1 1.4 .2 .91 .91 0 0 1-1.4-.1zM57.9 83.9a.3 .3 0 0 1 .1-.3 .3 .3 0 0 1 .3-.1 .4 .4 0 0 1 .4 0 .4 .4 0 0 1 .2 .4M58 84.1l-.3 .1M58 91.6h.3M58 84.1h.3M58.3 84.1l.3 .2"/>
<path d="M58.6 84.3h.1M58.6 91.5l-.3 .1M58.6 84.3v7.2M58.7 91.5h-.1M58.7 91.5l.2 .1M58.7 84.3v7.2M58.7 82.1a8.6 8.6 0 0 1-3.4 .1v.4a6.6 6.6 0 0 0 4.4-.5M58.7 82.1h-.1M58.9 91.6h-.6M58.9 84l-.2 .3M58.9 84l-.6 .1M59 91.2l.2 .2"/>
<path d="M59.2 91.4v-.3l-.3 .1v.4M59.2 91.4h.1M59.2 83.9l.2 .1M59.2 83.9l-.3 .1M59.4 83.6v.3M59.4 83.6l-.2 .3M59.4 91.2l-.2 .2M59.4 84v7.2M59.4 83.9v.1M59.4 83.9v7.3M59.8 86.1h6.2M60.6 81.1h3.6"/>
<path d="M65.2 88l1.2 1.8h-.7v4.2h-1.1v-4.2h-.6zM13.2 101.5h.1M13.2 101.5a1.01 1.01 0 0 0 .8 1.2M13.2 101.5a1.09 1.09 0 0 0 .8 1.2M13.2 101.4h.1M13.3 101.1a1.01 1.01 0 0 0 .9 1.1M13.3 101.1l-.1 .4M13.3 101l-.1 .4M13.3 101h.1M13.5 101l-.2 .1M13.5 101a.92 .92 0 0 0 .7 1M13.5 101h-.2"/>
<path d="M13.5 101h.1M13.6 101l.1 .2M13.6 101.1l.1 .1M13.6 101.1a.73 .73 0 0 0 .6 .8M13.6 101v.1M13.7 101.2a.62 .62 0 0 0 .5 .6M13.8 101.1h.1M14 102.7l2.2 .6M14.2 102.2l-.2 .4 2.2 .6M14.2 102.2l2.1 .6M14.2 102l2.1 .6M14.2 102v.2"/>
<path d="M14.2 101.9h.1M14.2 101.8l1.9 .6M14.2 101.9l1.9 .5M14.2 101.8v.1M14.5 100.9l1.7 .5M14.5 100.9l1.7 .4M14.6 100.6l-.1 .2a.6 .6 0 0 0-.7 .3 .66 .66 0 0 1 .7-.2M14.6 100.6a.76 .76 0 0 0-1 .4M14.6 100.6l1.8 .5M14.6 100.5a.87 .87 0 0 0-1.1 .5M14.6 100.5l2.1 .6M14.6 100.4a.99 .99 0 0 0-1.3 .6"/>
<path d="M14.6 100.4l2.1 .7M14.6 100.4v.1M16.2 103.3a1.66 1.66 0 0 0 2.2 .6M16.2 103.2l.1 .1a1.63 1.63 0 0 0 2.1 .6h.1M16.2 103.2v.1M16.2 101.3l-.2 1 .2-.9M16.2 101.3v.1M16.3 103.3l.1 .1M16.3 102.6v.2M16.4 101.1l-.2 .2M16.4 101.1l-.3 1.3M16.6 102.8h-.3"/>
<path d="M16.6 102.8a1.48 1.48 0 0 1 1.8 .5M16.7 103a.95 .95 0 0 1 1.5 .6 .92 .92 0 0 1-1.6-.5zM16.7 101.1l-.4 1.5M16.8 100.8l2.4-9.1a1.29 1.29 0 0 1 1.9-.2l.4 .3 .1 .5-2.4 9.2v-.1M16.8 100.8l-.4 .2M16.8 100.8l.1-.1v.4M16.8 100.8h.1M16.8 100.7v.1M16.9 101.1l-.4 1.5h-.2M16.9 101.1h-.2M18.2 103.9h.1M18.4 103.9h.1"/>
<path d="M18.4 103.3l.2 .2M18.4 103.3l.2-.1 .1 .1-.1 .2M18.5 103.9l1.2 .4M18.5 103.9l1.2 .3M18.5 103.9h.1M18.6 103.5l1.2 .3M18.9 103.2l1 .2M18.9 103.2l1 .3M19 101.7l-.4 1.5a1.56 1.56 0 0 0-2.1-.5l.1 .1M19 101.7l.1 .1M19.1 101.8l1.2 .3M19.1 101.8l-.4 1.5 1.2 .3"/>
<path d="M19.1 101.8l1.1 .3M19.2 101.5h.1M19.2 101.5l.2 .3M19.2 101.4l-.2 .3M19.2 101.4v.1M19.2 102l.1 .2M19.2 102l1 .3M19.2 102l-.3 1.2M19.3 102.3l.8 .2M19.3 102.2l.9 .3a.52 .52 0 0 1 .5 .6 .52 .52 0 0 1-.8 .3M19.3 102.2l-.3 1M19.6 100.4h6.2"/>
<path d="M19.7 104.2v.1M19.7 104.2h.1M19.8 103.8l-.1 .4M19.9 103.6l-.1 .2M19.9 103.4v.1M20.1 102.5a.58 .58 0 0 1 .5 .6M20.2 102.3a.64 .64 0 0 1 .6 .8 .64 .64 0 0 1-.9 .4M20.2 102.3l-.1 .2M20.2 102.1a.78 .78 0 0 1 .8 1 .78 .78 0 0 1-1.1 .5M20.3 102.1a.98 .98 0 0 1 .8 1.2M20.3 102.1h-.1M20.3 102.1h.1"/>
<path d="M20.7 103.1v.1M20.7 103.1h.1M20.9 103.7a1 1 0 0 1-1.2 .5M21.1 103.3a.93 .93 0 0 1-1.3 .5M21.1 103.3l-.2 .4a.98 .98 0 0 1-1.2 .6M28.1 153.9v.9l.5 .9M28.1 153.9l.3 .4M28.3 155.3v.4l.3 .4M28.3 153.9v.2l.3 .4M28.3 153.9v.2a1.91 1.91 0 0 0 2 .8h.4M28.3 153.9h.1M28.4 154.3l.1 .2"/>
<path d="M28.4 153.5l-.3 .4M28.5 154.5h.1M28.5 154.5l.1 .3M28.6 154.8v.9M28.6 155.7a4 4 0 0 0 2.1 .4M28.6 154.8l.2 .1 1.3 .1 .6 .2v.9h.3M28.6 156l.8 .4 .7 .1M28.6 154.5l.9 .3 1.2 .1M28.7 153.5l.1 .3 .3 .3M28.8 154.9v.9M29 153l-.5 .3-.2 .6M29 150.6l.2 .3 .3 .2"/>
<path d="M29 153.3a1 1 0 0 0 1.3 .8l.8-.1M29 153.3a.65 .65 0 0 0 .6 .6l.5 .1M29 150.3v.3a.93 .93 0 0 0 1 .6M29 151.3a.94 .94 0 0 0 1 .6l1.1-.1M29 150.3l.1 .3 .3 .1M29 151.3v2M29 153.1l-.3 .4M29.1 152v1l.3 .3M29.1 152h.1M29.1 152v-.1l.3 .1M29.1 153l.1 .2M29.1 152l.8 .4"/>
<path d="M29.1 152l.8 .4v1l-.8-.4zM29.1 150.1l-.1 .2M29.1 154.1l.4 .2M29.1 151.1v.2l.3 .3M29.1 150.3a.91 .91 0 0 0 1 .5M29.1 153.2l.4 .3M29.2 151l-.2 .3M29.2 151l-.1 .1M29.2 150h-.1M29.2 150.2v.1M29.3 153.8h.1M29.3 153.8l.1 .2"/>
<path d="M29.4 152.1l.3 .1M29.4 150.7a1.81 1.81 0 0 0 1.5 .1M29.4 151.1l.5 .2M29.5 153.3l.2 .1M29.5 151.6h.1M29.5 153.9h.1M29.5 154a1.94 1.94 0 0 0 1.6 0M29.5 154.3h.2M29.6 151.6l.1 .1M29.6 151.7h.1M29.7 153.4h.3M29.7 152.2h.1"/>
<path d="M29.7 152.2l.3 .2M29.9 152.4h.1M30 153.4l-.1 .1h-.3M30 152.4v1M30.2 140.1a.69 .69 0 0 1 .7-.3 .69 .69 0 0 1 .5 .6M30.6 153.4h.1M30.6 153.4l.1 .1h.4M30.6 152.4v1M30.7 153.9l-.6 .1M30.7 152.4l.8-.4v1M30.7 153.4h.2M30.7 152.4h-.1"/>
<path d="M30.7 152.4v1M30.9 151.2l-1 .1M31 155.1v1M31 155.1l-.3 .1M31.1 152.1l-.5 .3M31.1 153.3l-.2 .1M31.2 153.9l-.1 .1M31.3 153.4l-.2 .1M31.3 153.8h.1M31.3 152l.2-.1v.1M31.3 152l-.2 .1M31.3 153.8l-.1 .1"/>
<path d="M31.4 140.4a1.16 1.16 0 0 1-1.5-.5l-.3-.1-.4 .2v10.4M31.4 151l.2 .3M31.4 151a.51 .51 0 0 1-.5 .7l-.6 .1-.6-.1M31.4 140.4v10M31.4 150.2v.2l-.2 .2-.7 .2h-.4M31.4 150l.1 .1M31.4 153.2l-.2 .2M31.4 152h.1M31.4 154.8l-.4 .3M31.5 153.6l-.4 .2-.5 .2M31.5 150.1l.1 .2M31.5 153.6l-.4 .4"/>
<path d="M31.5 153l-.4 .3M31.5 153l-.8 .4M31.5 152l-.8 .4M31.5 152v1M31.5 150.7v.5M31.5 153v.2M31.5 153.5v.1M31.6 153.3l-.1 .3M31.6 150.6l-.2 .3-.6 .3M31.6 150.6l-.2 .2a1.7 1.7 0 0 1-1.3 .4M31.6 151.3l-.2 .3-.3 .2M31.6 150.3l-.3 .4-.5 .1"/>
<path d="M31.6 153.1l.2 .2M31.6 150.3v.3M31.6 151.3v2M31.6 153.3l-.1 .1M31.6 153h.1M31.6 153.4h.1M31.7 153l.5 .6M31.7 154.6l-1 .3M31.7 154.7l-1 .2M31.7 154.7l-.3 .1M31.7 154.6v.1M31.8 154.6l-.1 .1"/>
<path d="M31.8 153.3a.72 .72 0 0 1-.7 1h-1.4M31.9 154.5l-.2 .1M31.9 154.5l-.1 .1M32 154.5h-.1M32.2 153.6l.1 .3M32.3 155.5l-.5 .3-.8 .3M32.3 153.7v.1M32.3 155.5a1.22 1.22 0 0 1-1.4 .9l-.8 .1M32.3 153.9l-.1 .2-.3 .4M32.3 153.9l-.1 .3-.2 .3M32.3 153.9h.1M32.3 153.8a.36 .36 0 0 1 .2 .5 .36 .36 0 0 1-.4 .2l-.3 .1"/>
<path d="M32.4 154.4v1M32.5 154.3v.9M32.5 155.2l-.2 .3M32.8 159.5a4.3 4.3 0 0 1 1.1-4.4 3.5 3.5 0 0 1 3.9 .3 9.7 9.7 0 0 1 4.4 8.2 2.8 2.8 0 0 1-3.8 2.8l-1.6-.8-.7-.6M33.1 159.7l2.9-1.6a2.07 2.07 0 0 1 2.3 .8 3.9 3.9 0 0 1 1.1 3.6l-.5 .6-2.9 1.5M34.8 154.5a3.9 3.9 0 0 1 4.1 .8 9.5 9.5 0 0 1 3.9 8.3 3 3 0 0 1-1.4 2.2M34.8 154.6l-.7 .4M56.1 158v.2M56.2 158.5a1.13 1.13 0 0 0 1.3 1.1l1.1 .1M56.2 157.1a1.39 1.39 0 0 0 1.5 1h.3M56.2 157.1l.2 .4 .6 .4M56.3 157.5l-.3-.4v.9"/>
<path d="M56.3 157.5l.1 .2M56.3 156.7l-.3 .3M56.4 157.7l.1 .2M56.5 157.9l.3 .2h.9l1 .3M56.5 158v.9l-.4-.7M56.5 158.9l.3 .1M56.7 156.7v.3l.3 .3M56.7 158.1v1M56.8 159l.9 .3h1M56.8 156.5l-.2 .2M56.8 156.4v.1M56.9 156.3l-.1 .1"/>
<path d="M57 156.2l-.6 .4-.2 .5M57 153.8l.3 .5M57 154.5l.1-.3a.51 .51 0 0 0 .5 .7M57 156.6v.2M57 153.5v.3a.94 .94 0 0 0 1 .6M57 154.5a.98 .98 0 0 0 1 .7l.7-.1M57 153.5l.1 .3 .5 .2M57 154.5v2.1M57 156.3h-.1M57 155.2h.1M57 156.2h.1M57 155.2v1"/>
<path d="M57 156.2l.1 .3M57 156.7l.4 .3 .6 .2M57 155.2l.8 .4v1l-.8-.4M57 153.3v.2M57 156.2l.4 .3M57.1 157.3l.4 .2M57.1 156.5l.2 .1M57.1 155.2h-.1M57.1 155.2l.3 .1M57.1 153.2v.1M57.1 153.4v.1M57.1 155.1l.1 .1"/>
<path d="M57.2 157h.1M57.2 157a1.78 1.78 0 0 0 1.8 .2M57.2 155.2l.1 .1M57.3 156.6a.4 .4 0 0 0 .6 0M57.3 154.3l.5 .2M57.3 155.3h.1M57.4 155.4l.5 .2M57.4 156.5l.2 .1M57.4 155.3l.2 .1M57.5 157.5h.1M57.5 158.1h.5M57.6 154h.1"/>
<path d="M57.6 155.4l.3 .2M57.6 154.9l.6 .1M57.7 154l.8 .1M57.9 155.6v1M57.9 156.6h-.3M58.1 143.3a.66 .66 0 0 1 1.1 .1l.2 .2M58.6 155.6h.1M58.6 156.6l.1 .1M58.6 155.6v1M58.6 157.2h-.6M58.6 155.6l.8-.4v1M58.6 156.6h.2"/>
<path d="M58.6 156.6h.1M58.7 158.4v.9M58.7 156.7h.1M58.7 155.5l-.1 .1M58.8 157.5h-1.2M58.8 154.1h-.3M58.8 154.4l-1 .1M58.8 154.9l-.6 .1M59 158.3v1M59 158.3l-.3 .1M59 154.8l-.2 .1M59 154.3l-1 .1"/>
<path d="M59 155l-.3 .1M59.1 154.8h-.1M59.1 157.1l-.1 .1M59.2 156.6l-.4 .2M59.3 157h-.1M59.3 157l-.2 .1M59.3 156.4l-.4 .2M59.3 155.2l-.6 .3M59.3 153.4l.1 .2a1.46 1.46 0 0 1-2.3-.1M59.4 143.6a1.23 1.23 0 0 1-1.5-.5l-.3-.1-.5 .2v10.4M59.4 143.6v10M59.4 153.2v.1"/>
<path d="M59.4 155.2h.1M59.4 153.3l.1 .2M59.4 156.2l-.1 .2M59.4 156.2l-.8 .4M59.5 156.2l-.3 .4M59.5 156.2h-.1M59.5 155.2l-.1-.1-.8 .5M59.5 155.2v1M59.5 153.9v.5M59.5 156.6a1.34 1.34 0 0 1-1.7 .7 .88 .88 0 0 1-.8-.7M59.5 153.8l-.3 .5-.4 .1M59.5 154.5l-.1-.3a.43 .43 0 0 1-.3 .6"/>
<path d="M59.5 153.8l-.1 .2-.4 .3M59.5 154.5l-.1 .3-.4 .2M59.5 153.5l-.3 .4-.4 .2M59.5 154.5v2.1a.86 .86 0 0 1-.9 .6M59.5 156.3l.3 .4M59.5 153.5v.3M59.5 156.2h.1M59.6 156.2l.6 .6v.4M59.6 157.8l-.5 .2-1.1 .1M59.6 157.9l-1 .2M59.7 157.9l-.7 .4M59.7 157.8h-.1"/>
<path d="M59.7 157.9h.1M59.8 156.7v.1M59.8 156.8a1.11 1.11 0 0 1-1 .7M59.9 157.7l-.2 .1M59.9 157.7h.1M60.2 157.7l-.5 .1M60.2 158.7l-.5 .3-1 .3M60.2 158.7a1.37 1.37 0 0 1-1.4 1h-.2M60.2 157.2v.2l-.3 .3M60.2 157.2l-.3 .5M60.2 158.7h.1M60.2 156.9l.1 .2"/>
<path d="M60.3 157.1l.2 .4-.1 1.1M60.4 157.6l-.2 .1M60.4 157.5v.9M60.4 158.4l-.2 .3M62.8 157.8a3.9 3.9 0 0 1 4.1 .7 9.5 9.5 0 0 1 3.8 8.3 3 3 0 0 1-1.3 2.2M62.8 157.8l-.7 .4M17.7 161.8a1.1 1.1 0 0 0-.7 1.8l6.8 8.5a4.4 4.4 0 0 0 3.9 1.6l5.1-.6M17.9 161.7l-.5 .3M18.4 161.4l-.5 .2M22.8 161.3l-5.1 .6M22.8 165.6a1.36 1.36 0 0 1 2 .1 4.1 4.1 0 0 1 1.7 4.1 1.31 1.31 0 0 1-2.1 .3 4.1 4.1 0 0 1-1.8-4.1zM22.8 161.2a4.4 4.4 0 0 1 4 1.7l6.8 8.5a1.09 1.09 0 0 1-.8 1.7"/>
<path d="M23.1 165.4a1.82 1.82 0 0 1 2.6 .1 4 4 0 0 1 1.5 4l-.3 .4M23.5 160.9l-5.1 .6M23.5 160.9a4.4 4.4 0 0 1 4 1.6l6.7 8.5M26.9 169.9l-.9 .5M28.2 161.3v1.4M28.2 161.7l-1 .5M28.5 160.8a2.79 2.79 0 0 1 3.4 .2 .85 .85 0 0 1-.8 1 2.56 2.56 0 0 1-2.8-.5 .57 .57 0 0 1 .2-.7zM28.6 160.9a2.75 2.75 0 0 1 3.1 .1 .5 .5 0 0 1-.4 .7 2.5 2.5 0 0 1-2.8-.4v-.2zM30.6 160.3l1.8-1 3.6 2v4.2l-4.2 2.4M32 162a1.3 1.3 0 0 1-1.3 .8 2.77 2.77 0 0 1-2.4-.6l-.1-.2M32 161.3v1.4a1.3 1.3 0 0 1-1.3 .8 2.77 2.77 0 0 1-2.4-.5l-.1-.3M33.9 172.6l-.6 .4"/>
<path d="M34.3 171a1.06 1.06 0 0 1-.3 1.6M36 161.3l-6.5 3.8M41.4 165.8l-.7 .4M45.8 164.9l-.5 .3M46.3 164.7l5.2-.6a4.4 4.4 0 0 1 3.9 1.6M46.3 164.7l-.5 .2M50.8 168.9a1.36 1.36 0 0 1 2 0 4.1 4.1 0 0 1 1.7 4.1 1.3 1.3 0 0 1-2.2 .3 4.1 4.1 0 0 1-1.7-4.1zM50.8 164.5l-5.1 .6a1.09 1.09 0 0 0-.8 1.7l6.8 8.5a4.5 4.5 0 0 0 3.9 1.6l5.2-.6a1.09 1.09 0 0 0 1-1.2M50.8 164.5a4.4 4.4 0 0 1 4 1.6M51.8 168.2l-.7 .4M51.8 168.2a1.76 1.76 0 0 1 1.9 .4 4 4 0 0 1 1.4 4.1l-.3 .4-.8 .5M54.7 166.1l6.8 8.5 .2 .5"/>
<path d="M55.4 165.7l6.8 8.5M56.2 164.5v1.4M56.2 164.9l-1 .5M56.3 164.1a2.81 2.81 0 0 1 3.5 .1 .79 .79 0 0 1-.7 1 2.46 2.46 0 0 1-2.9-.6v-.2zM56.5 164.2a2.78 2.78 0 0 1 3.1 0h.1a.51 .51 0 0 1-.5 .7 2.62 2.62 0 0 1-2.8-.4zM58.5 163.5l1.8-1 3.7 2.1v4.1l-4.2 2.4M59.9 165.2a1.3 1.3 0 0 1-1.3 .8 2.77 2.77 0 0 1-2.3-.5l-.1-.3M59.9 164.5v1.4a1.3 1.3 0 0 1-1.3 .8 2.77 2.77 0 0 1-2.3-.5l-.1-.3M60.8 162.7a4.3 4.3 0 0 1 1-4.4 3.5 3.5 0 0 1 3.9 .3 9.7 9.7 0 0 1 4.4 8.2 2.8 2.8 0 0 1-3.8 2.8l-1.5-.8-.8-.6M61.9 175.8l-.7 .4M62.2 174.2a1.08 1.08 0 0 1-.3 1.6M63.9 161.3l-2.8 1.6"/>
<path d="M63.9 161.3a2.07 2.07 0 0 1 2.3 .8 3.9 3.9 0 0 1 1.1 3.6l-.5 .6M64 164.6l-6.5 3.7M66.8 166.3l-2.8 1.6M69.3 169l-.6 .4"/>
</g>
<g font-size="4.5">
<text x="34.2" y="81.3">C &amp; D</text>
<text x="64.6" y="82.8">D</text>
<text x="64.7" y="78.2">C</text>
<text x="28.7" y="89.1">E</text>
<text x="66.3" y="87.8">E</text>
<text x="26" y="102.2">F</text>
</g>
<text font-size="4.1" x="61.8" y="37.6">A</text>
<g font-size="3.8">
<text x="8.1" y="19.2">Step 1. Install faucet and mounting hardware</text>
<text x="8.3" y="126.9">Step 2. Connect waterlines to main valve</text>
</g>
<g font-size="3.5">
<text x="85.2" y="30">Place the faucet (A) through the</text>
<text x="85.2" y="34.2">mounting holes in the sink until</text>
<text x="85.4" y="38.5">the faucet (A) sits on top of the</text>
<text x="85.3" y="42.8">sink. Secure the faucet (A) to the</text>
<text x="85.3" y="47.1">sink using the rubber (C) and</text>
<text x="85.2" y="51.3">metal washers (D) and lock nut (E)</text>
<text x="85.2" y="55.6">provided. Ensure the washers</text>
<text x="85.2" y="59.8">(C&amp;D) and waterlines have no</text>
<text x="85.2" y="64.1">interference.</text>
<text x="85.7" y="137.6">Attach waterlines to angle stops</text>
<text x="85.6" y="141.9">and tighten until snug. Turn on</text>
<text x="85.6" y="146.1">angle stops and check for leaks.</text>
<text x="85.5" y="150.3">(DO NOT TURN FAUCET ON)</text>
</g>
<text font-size="3.3" x="138.7" y="197.6">7</text>
<g font-size="2.8">
<text x="87.1" y="159">NOTE: Make sure filter washers</text>
<text x="87.2" y="163.1">are installed.</text>
</g>
</svg>
